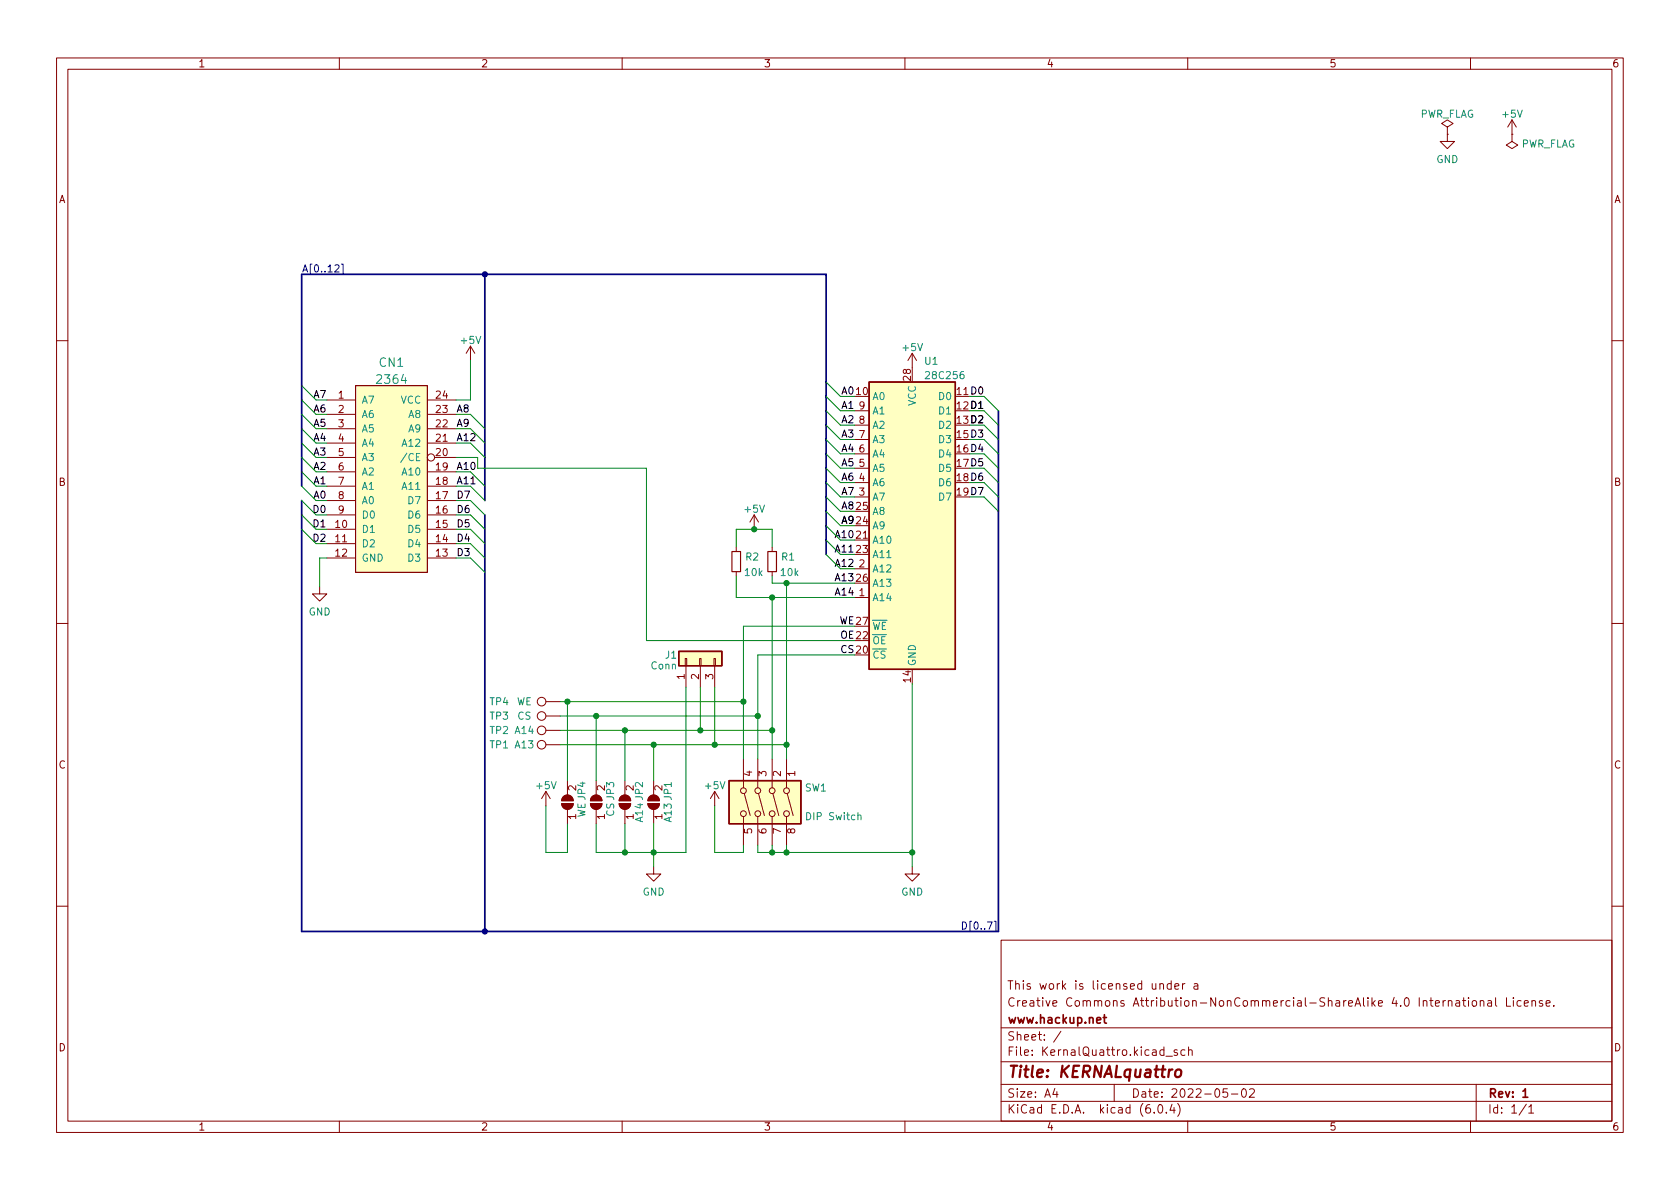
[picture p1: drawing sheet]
<svg xmlns="http://www.w3.org/2000/svg" width="297mm" height="210mm" viewBox="0 0 297 210" stroke-linecap="round" stroke-linejoin="round" font-family="sans-serif">
<g fill="none" stroke="#840000" stroke-width=".18">
<path d="M10 10.2h277v190.1h-277zM12 12.2h273v186.1h-273zM60 10.2v2M110 10.2v2M160 10.2v2M210 10.2v2M260 10.2v2M255.9 22.5l1-.7-1-.6-1 .6 1 .7v1.2M255.9 23.7h.1M255.9 23.7v1.3h1.3l-1.3 1.3-1.3-1.3h1.3M267.3 23.7v1.3l1.1 .6-1.1 .7-1-.7 1-.6M267.3 23.7h.1"/>
<path d="M267.3 21.2l-.7 1.3M267.3 21.2v2.5M267.3 21.2l.8 1.3M10 60.2h2M57.8 78.4h5.1M57.8 75.8h5.1M57.8 73.3h5.1M57.8 70.7h5.1M62.9 68.2h12.7v33h-12.7zM75.6 78.4h5M75.6 75.8h5M75.6 73.3h5"/>
<path d="M75.6 70.7h5M83.2 61.2l-.8 1.3M83.2 61.2v2.5M83.2 61.2l.7 1.3M151.1 77.7h2.6M151.1 75.2h2.6M151.1 72.6h2.6M161.3 62.5l-.8 1.2M161.3 62.5v2.5M161.3 62.5l.8 1.2M285 60.2h2M57.8 93.6h5.1"/>
<path d="M57.8 91.1h5.1M57.8 88.5h5.1M57.8 86h5.1M57.8 83.4h5.1M57.8 80.9h5.1M57.8 96.1h5.1M57.8 98.7h5.1M75.6 93.6h5M75.6 91.1h5M75.6 88.5h5M75.6 86h5M75.6 83.4h5"/>
<path d="M75.6 96.1h5M75.6 98.7h5M76.8 80.9h3.8M130.2 96.8v.7M133.3 91.1l-.7 1.2M133.3 91.1v2.5M133.3 91.1l.8 1.2M136.5 96.8v.7M151.1 95.5h2.6M151.1 87.9h2.6M151.1 85.3h2.6M151.1 82.8h2.6"/>
<path d="M151.1 80.3h2.6M10 110.2h2M56.5 103.8v1.2h1.3l-1.3 1.3-1.3-1.3h1.3M121.2 116.5h.2v1.2h-.2zM121.3 117.7v3.8M123.7 116.5h.3v1.2h-.3zM123.8 117.7v3.8M126.2 116.5h.3v1.2h-.3zM126.4 117.7v3.8M130.2 101.1v.7M136.5 101.1v.7M151.1 105.7h2.6"/>
<path d="M151.1 100.6h2.6M285 110.2h2M96.5 129.2h2.6M96.5 139.9l-.7 1.3M96.5 139.9v2.6M96.5 139.9l.8 1.3M96.5 124.1h2.6M96.5 126.6h2.6M96.5 131.7h2.6M100.3 138v2.6M105.4 138v2.6M110.5 138v2.6"/>
<path d="M115.6 138v2.6M126.4 139.9l-.8 1.3M126.4 139.9v2.6M126.4 139.9l.7 1.3M131.4 134.2v5.1M134 134.2v5.1M136.5 134.2v5.1M139.1 134.2v5.1M99.3 142.1h2a1.02 1.02 0 0 1-1 1 1.02 1.02 0 0 1-1-1zM99.6 140.9a1.02 1.02 0 0 1 1.1-.2 1.02 1.02 0 0 1 .6 .9h-2zM100.3 143.1v2.6M104.4 142.1h2a1.02 1.02 0 0 1-1 1 1.02 1.02 0 0 1-1-1z"/>
<path d="M104.7 140.9a1.02 1.02 0 0 1 1.1-.2 1.02 1.02 0 0 1 .6 .9h-2zM105.4 143.1v2.6M109.5 142.1h2a1.02 1.02 0 0 1-1 1 1.02 1.02 0 0 1-1-1zM109.8 140.9a1.02 1.02 0 0 1 1.1-.2 1.02 1.02 0 0 1 .6 .9h-2zM110.5 143.1v2.6M114.6 142.1h2a1.02 1.02 0 0 1-1 1 1.02 1.02 0 0 1-1-1zM114.9 140.9a1.02 1.02 0 0 1 1.1-.2 1.02 1.02 0 0 1 .6 .9h-2zM115.6 153.3v1.3h1.2l-1.2 1.2-1.3-1.2h1.3M115.6 143.1v2.6M131.4 144.4v5.1M131.6 140.3l1 3.9M134 144.4v5.1"/>
<path d="M134.1 140.3l1.1 3.9M136.5 144.4v5.1M136.7 140.3l1 3.9M139.1 144.4v5.1M139.2 140.3l1 3.9M161.3 153.3v1.3h1.3l-1.3 1.2-1.3-1.2h1.3M10 160.2h2M177 166.3h108v32h-108zM205.1 174.1l.2-.2 .3 .1 .1 .9M207.1 174l-.5-.1-.2 .3v.4l.1 .3h.6M207.1 173.4v1.5M207.7 174.4l.7-.1v-.3l-.5-.1-.2 .2 .1 .8h.6"/>
<path d="M209.1 173.9v1M209.5 173.9l-.3 .1-.1 .2M211.1 174h.6l.1 .9M211.8 174.3l-.5 .1a.29 .29 0 0 0-.2 .2 .29 .29 0 0 0 .2 .3h.5M257.4 177h.6l.1 .9M258.1 177.3l-.5 .1a.29 .29 0 0 0-.2 .2 .29 .29 0 0 0 .2 .3h.5M258.6 176.9h.5M258.8 176.4v1.3l.3 .2M259.6 176.4v.2M259.6 176.9v1M260.4 177l.4-.1 .3 .3v.4l-.3 .3h-.4l-.1-.3v-.4zM261.7 177.1l.2-.2 .4 .1 .1 .9"/>
<path d="M261.7 176.9v1M263.1 177h.5l.1 .9M263.7 177.3l-.5 .1a.29 .29 0 0 0-.2 .2 .29 .29 0 0 0 .2 .3h.5M264.4 176.4v1.3l.3 .2M266.4 176.4v1.5h.7M267.6 176.4v.2M267.6 176.9v1M268.9 177l-.4-.1-.3 .3v.4l.2 .3h.5M269.5 177.4l.7-.1-.1-.3-.4-.1-.2 .2 .1 .8h.5M270.9 177.1l.2-.2 .3 .1 .1 .9M270.9 176.9v1M272.7 177l-.3-.1-.2 .2v.3l.5 .1v.4h-.5"/>
<path d="M273.4 177.4l.7-.1-.1-.3-.4-.1-.2 .2v.8h.6M274.7 177.8v.1M285 160.2h2M60 198.3v2M110 198.3v2M160 198.3v2M177 194.8h108M177 191.8h108M177 187.8h108M177 181.8h108M186.5 192.5l-.4 1h1M186.9 193v1"/>
<path d="M187.6 182.4l-1.3 1.9M197 191.8v3M204.1 196.7v.1M204.9 195.4l.2-.1a.81 .81 0 0 1 .6 .7 .81 .81 0 0 1-.3 .8h-.2a.81 .81 0 0 1-.6-.6 .81 .81 0 0 1 .3-.8zM206.1 186.8h1.2M206.2 196.7v.1M207.2 195.3l-.3 1h.9M207.6 195.8v1M208.1 185.7l-.3-.1-.2 .2v.3l.5 .1v.4h-.5M208.2 195.1a1.72 1.72 0 0 1 0 2.3M209.5 185.7l-.4-.1-.3 .3v.4l.1 .3h.6M210 198.3v2"/>
<path d="M210.1 185.8l.3-.2 .3 .1 .1 .9M210.1 185.1v1.5M217 192.5h-.7l-.1 .7 .2-.1 .5 .1 .2 .2-.1 .5-.2 .1-.6-.1M217.7 193.5h1.2M219.7 192.6l.2-.1a.81 .81 0 0 1 .5 .7 .81 .81 0 0 1-.3 .8h-.1a.81 .81 0 0 1-.6-.6 .81 .81 0 0 1 .3-.8zM220.9 192.7l.6-.2 .2 .2 .1 .3-.9 1h.9M260 198.3v2M261 191.8v6.5M269.9 195.3l-1.3 1.9M270.3 195.8l.4-.5v1.5M270.3 196.8h.9"/>
<circle cx="76.2" cy="80.9" r=".63"/>
<circle cx="95.8" cy="126.6" r=".76"/>
<circle cx="95.8" cy="131.7" r=".76"/>
<circle cx="95.8" cy="129.2" r=".76"/>
<circle cx="95.8" cy="124.1" r=".76"/>
<circle cx="131.4" cy="139.8" r=".51"/>
<circle cx="134" cy="139.8" r=".51"/>
<circle cx="136.5" cy="139.8" r=".51"/>
<circle cx="139.1" cy="139.8" r=".51"/>
<circle cx="131.4" cy="143.9" r=".51"/>
<circle cx="134" cy="143.9" r=".51"/>
<circle cx="136.5" cy="143.9" r=".51"/>
<circle cx="139.1" cy="143.9" r=".51"/>
</g>
<path d="M195.1 179.9h.5M195.3 179.4v1.3l.3 .2M269.3 193l.4-.5v1.5M269.3 194h.8" fill="none" stroke="#840000" stroke-width=".3"/>
<path d="M207.9 189.3a.52 .52 0 0 1 .6-.2 .52 .52 0 0 1 .4 .4l-.1 .6a.55 .55 0 0 1-.5 .4 .55 .55 0 0 1-.5-.4z" fill="none" stroke="#840000" stroke-width=".4"/>
<g fill="#840000" stroke="#840000" stroke-width=".18">
<path d="M104.4 142.1h2a1.02 1.02 0 0 1-1 1 1.02 1.02 0 0 1-1-1z"/>
<path d="M104.7 140.9a1.02 1.02 0 0 1 1.1-.2 1.02 1.02 0 0 1 .6 .9h-2z"/>
<path d="M99.3 142.1h2a1.02 1.02 0 0 1-1 1 1.02 1.02 0 0 1-1-1z"/>
<path d="M99.6 140.9a1.02 1.02 0 0 1 1.1-.2 1.02 1.02 0 0 1 .6 .9h-2z"/>
<path d="M114.6 142.1h2a1.02 1.02 0 0 1-1 1 1.02 1.02 0 0 1-1-1z"/>
<path d="M114.9 140.9a1.02 1.02 0 0 1 1.1-.2 1.02 1.02 0 0 1 .6 .9h-2z"/>
<path d="M109.5 142.1h2a1.02 1.02 0 0 1-1 1 1.02 1.02 0 0 1-1-1z"/>
<path d="M109.8 140.9a1.02 1.02 0 0 1 1.1-.2 1.02 1.02 0 0 1 .6 .9h-2z"/>
</g>
<g fill="#ffffc2" stroke="#ffffc2" stroke-width=".18">
<path d="M128.9 138h12.7v7.7h-12.7z"/>
<path d="M120 115.2h7.6v2.5h-7.6z"/>
<path d="M153.7 67.6h15.2v50.8h-15.2z"/>
<path d="M62.9 68.2h12.7v33h-12.7z"/>
</g>
<path d="M153.7 67.6h15.2v50.8h-15.2zM120 115.2h7.6v2.5h-7.6zM128.9 138h12.7v7.7h-12.7z" fill="none" stroke="#840000" stroke-width=".25"/>
<path d="M71.9 80.1l-1.1 1.7M151.7 144.2l.2-.1 .3 .1v.8" fill="none" stroke="#008484" stroke-width=".18"/>
<path d="M129.4 97.5h1.5v3.6h-1.5zM135.8 97.5h1.5v3.6h-1.5z" fill="none" stroke="#840000" stroke-width=".2"/>
<path d="M59.2 46.9l.5-.1 .2 .4-.7 .9h.7M60.4 46.7h.3v1.8h-.3M170.2 163a.64 .64 0 0 1 .7 .7 .64 .64 0 0 1-.7 .6z" fill="none" stroke="#000084" stroke-width=".18"/>
<path d="M85.7 48.5v40M176.5 72.6v92.1h-123.2v-76.2M53.3 86v-37.5h92.7v49.5M85.7 91.1v73.6" fill="none" stroke="#000084" stroke-width=".3"/>
<g fill="none" stroke="#008400" stroke-width=".18">
<path d="M53.3 73.3l2.6 2.5M53.3 68.2l2.6 2.5M53.3 75.8l2.6 2.6M53.3 78.4l2.6 2.5M53.3 70.7l2.6 2.6M83.2 63.7v7h-2.6M83.2 75.8l2.5 2.6M83.2 78.4l2.5 2.5M83.2 73.3l2.5 2.5M146 77.7l2.6 2.6M146 75.2l2.6 2.5M146 72.6l2.6 2.6"/>
<path d="M146 70.1l2.6 2.5M146 67.6l2.6 2.5M171.4 72.6h2.6l2.5 2.6M174 75.2l2.5 2.5M174 77.7l2.5 2.6M174 70.1l2.5 2.5M53.3 83.4l2.6 2.6M53.3 80.9l2.6 2.5M53.3 93.6l2.6 2.5M53.3 88.5l2.6 2.6M53.3 91.1l2.6 2.5M53.3 86l2.6 2.5"/>
<path d="M57.8 98.7h-1.3v5.1M80.6 80.9h3.9v1.9h29.8v30.5h36.8M83.2 83.4l2.5 2.6M83.2 91.1l2.5 2.5M83.2 93.6l2.5 2.5M83.2 86l2.5 2.5M83.2 88.5l2.5 2.6M83.2 98.7l2.5 2.5M83.2 96.1l2.5 2.6M130.2 96.8v-3.2h6.3v3.2M146 82.8l2.6 2.5M146 98l2.6 2.6"/>
<path d="M146 93l2.6 2.5M146 85.3l2.6 2.6M146 95.5l2.6 2.5M146 90.4l2.6 2.6M146 87.9l2.6 2.5M146 80.3l2.6 2.5M174 82.8l2.5 2.5M174 80.3l2.5 2.5M174 87.9l2.5 2.5M174 85.3l2.5 2.6M130.2 101.8v3.9h20.9M136.5 101.8v1.3h14.6"/>
<path d="M136.5 105.7v28.5M139.1 103.1v31.1M151.1 115.8h-17.1v18.4M151.1 110.7h-19.7v23.5M99.1 131.7h40M99.1 124.1h32.3M99.1 129.2h37.4M99.1 126.6h34.9M100.3 124.1v13.9M105.4 126.6v11.4M110.5 129.2v8.8M115.6 131.7v6.3"/>
<path d="M121.3 121.5v29.2h-15.9v-5M123.8 121.5v7.7M126.4 121.5v10.2M161.3 120.9v32.4M96.5 142.5v8.2h3.8v-5M110.5 145.7v5M115.6 145.7v7.6M126.4 142.5v8.2h5v-1.2M134 149.5v1.2h27.3M136.5 149.5v1.2M139.1 149.5v1.2"/>
</g>
<g fill="#008400" stroke="#008400" stroke-width=".18">
<circle cx="134" cy="126.6" r=".46"/>
<circle cx="126.4" cy="131.7" r=".46"/>
<circle cx="123.8" cy="129.2" r=".46"/>
<circle cx="139.1" cy="103.1" r=".46"/>
<circle cx="136.5" cy="105.7" r=".46"/>
<circle cx="110.5" cy="150.7" r=".46"/>
<circle cx="131.4" cy="124.1" r=".46"/>
<circle cx="133.3" cy="93.6" r=".46"/>
<circle cx="136.5" cy="150.7" r=".46"/>
<circle cx="139.1" cy="131.7" r=".46"/>
<circle cx="136.5" cy="129.2" r=".46"/>
<circle cx="139.1" cy="150.7" r=".46"/>
<circle cx="161.3" cy="150.7" r=".46"/>
<circle cx="115.6" cy="150.7" r=".46"/>
<circle cx="105.4" cy="126.6" r=".46"/>
<circle cx="115.6" cy="131.7" r=".46"/>
<circle cx="100.3" cy="124.1" r=".46"/>
<circle cx="110.5" cy="129.2" r=".46"/>
</g>
<g fill="#000084" stroke="#000084" stroke-width=".18">
<circle cx="85.7" cy="48.5" r=".46"/>
<circle cx="85.7" cy="164.7" r=".46"/>
</g>
<text font-size="2.8" fill="#840000" x="178" y="190.6">Title: KERNALquattro</text>
<g font-size="2.1" fill="#008484">
<text x="67.1" y="64.9">CN1</text>
<text x="66.9" y="67.9">2364</text>
</g>
<g font-size="2.1" fill="#840000">
<text x="178" y="178">Creative Commons Attribution-NonCommercial-ShareAlike 4.0 International License.</text>
<text x="178" y="175">This work is licensed under a</text>
<text x="178" y="184">Sheet: /</text>
<text x="178" y="181">www.hackup.net</text>
<text x="178" y="186.7">File: KernalQuattro.kicad_sch</text>
<text x="178" y="196.9">KiCad E.D.A. kicad (6.0.4)</text>
<text x="178" y="194.1">Size: A4</text>
<text x="200" y="194.1">Date: 2022-05-02</text>
<text x="263" y="194.1">Rev: 1</text>
<text x="263" y="196.9">Id: 1/1</text>
</g>
<g font-size="1.8" fill="#840000">
<text x="35" y="11.9">1</text>
<text x="85" y="11.9">2</text>
<text x="135" y="11.9">3</text>
<text x="185" y="11.9">4</text>
<text x="235" y="11.9">5</text>
<text x="285" y="11.9">6</text>
<text x="10.3" y="35.9">A</text>
<text x="285.3" y="35.9">A</text>
<text x="59.8" y="70.5">1</text>
<text x="77.1" y="70.5">24</text>
<text x="151.4" y="69.8">10</text>
<text x="161" y="67.3" transform="rotate(-90 161 67.3)">28</text>
<text x="59.8" y="73">2</text>
<text x="59.8" y="75.6">3</text>
<text x="77.1" y="75.6">22</text>
<text x="77.1" y="73">23</text>
<text x="151.9" y="77.5">7</text>
<text x="151.9" y="74.9">8</text>
<text x="151.9" y="72.4">9</text>
<text x="59.8" y="78.1">4</text>
<text x="59.8" y="80.6">5</text>
<text x="59.8" y="83.2">6</text>
<text x="77.1" y="83.2">19</text>
<text x="77.1" y="80.6">20</text>
<text x="77.1" y="78.1">21</text>
<text x="151.9" y="82.5">5</text>
<text x="151.9" y="80">6</text>
<text x="10.3" y="85.9">B</text>
<text x="59.8" y="85.7">7</text>
<text x="59.8" y="88.3">8</text>
<text x="77.1" y="88.3">17</text>
<text x="77.1" y="85.7">18</text>
<text x="151.9" y="87.6">3</text>
<text x="151.9" y="85.1">4</text>
<text x="285.3" y="85.9">B</text>
<text x="59.3" y="93.3">10</text>
<text x="59.3" y="95.9">11</text>
<text x="59.8" y="90.8">9</text>
<text x="77.1" y="93.3">15</text>
<text x="77.1" y="90.8">16</text>
<text x="77.1" y="95.9">14</text>
<text x="151.4" y="95.2">21</text>
<text x="151.4" y="92.7">24</text>
<text x="151.4" y="90.2">25</text>
<text x="59.3" y="98.4">12</text>
<text x="77.1" y="98.4">13</text>
<text x="151.4" y="97.8">23</text>
<text x="151.9" y="100.3">2</text>
<text x="151.4" y="102.9">26</text>
<text x="151.9" y="105.4">1</text>
<text x="121" y="120.1" transform="rotate(-90 121 120.1)">1</text>
<text x="123.6" y="120.1" transform="rotate(-90 123.6 120.1)">2</text>
<text x="126.1" y="120.1" transform="rotate(-90 126.1 120.1)">3</text>
<text x="161" y="120.6" transform="rotate(-90 161 120.6)">14</text>
<text x="10.3" y="135.9">C</text>
<text x="133" y="137.3" transform="rotate(-90 133 137.3)">4</text>
<text x="135.5" y="137.3" transform="rotate(-90 135.5 137.3)">3</text>
<text x="138" y="137.3" transform="rotate(-90 138 137.3)">2</text>
<text x="140.6" y="137.3" transform="rotate(-90 140.6 137.3)">1</text>
<text x="285.3" y="135.9">C</text>
<text x="101.9" y="139.8" transform="rotate(-90 101.9 139.8)">2</text>
<text x="106.9" y="139.8" transform="rotate(-90 106.9 139.8)">2</text>
<text x="112" y="139.8" transform="rotate(-90 112 139.8)">2</text>
<text x="117.1" y="139.8" transform="rotate(-90 117.1 139.8)">2</text>
<text x="101.9" y="144.9" transform="rotate(-90 101.9 144.9)">1</text>
<text x="106.9" y="144.9" transform="rotate(-90 106.9 144.9)">1</text>
<text x="112" y="144.9" transform="rotate(-90 112 144.9)">1</text>
<text x="117.1" y="144.9" transform="rotate(-90 117.1 144.9)">1</text>
<text x="133" y="147.4" transform="rotate(-90 133 147.4)">5</text>
<text x="135.5" y="147.4" transform="rotate(-90 135.5 147.4)">6</text>
<text x="138" y="147.4" transform="rotate(-90 138 147.4)">7</text>
<text x="140.6" y="147.4" transform="rotate(-90 140.6 147.4)">8</text>
<text x="10.3" y="185.9">D</text>
<text x="285.3" y="185.9">D</text>
<text x="35" y="199.9">1</text>
<text x="85" y="199.9">2</text>
<text x="135" y="199.9">3</text>
<text x="185" y="199.9">4</text>
<text x="235" y="199.9">5</text>
<text x="285" y="199.9">6</text>
</g>
<g font-size="1.8" fill="#008484">
<text x="250.9" y="20.8">PWR_FLAG</text>
<text x="265.7" y="20.8">+5V</text>
<text x="253.9" y="28.8">GND</text>
<text x="268.8" y="26.1">PWR_FLAG</text>
<text x="81.6" y="60.8">+5V</text>
<text x="159.7" y="62.1">+5V</text>
<text x="163.5" y="64.5">U1</text>
<text x="63.9" y="71.4">A7</text>
<text x="70.8" y="71.4">VCC</text>
<text x="154.2" y="70.7">A0</text>
<text x="161.9" y="71.8" transform="rotate(-90 161.9 71.8)">VCC</text>
<text x="164" y="67">28C256</text>
<text x="166.1" y="70.7">D0</text>
<text x="63.9" y="73.9">A6</text>
<text x="63.9" y="76.4">A5</text>
<text x="72.3" y="76.4">A9</text>
<text x="72.3" y="73.9">A8</text>
<text x="154.2" y="75.8">A2</text>
<text x="154.2" y="73.3">A1</text>
<text x="166.1" y="73.3">D1</text>
<text x="166.1" y="75.8">D2</text>
<text x="63.9" y="79">A4</text>
<text x="63.9" y="81.5">A3</text>
<text x="71.3" y="79">A12</text>
<text x="71.6" y="81.5">/CE</text>
<text x="154.2" y="83.4">A5</text>
<text x="154.2" y="80.9">A4</text>
<text x="154.2" y="78.4">A3</text>
<text x="166.1" y="78.4">D3</text>
<text x="166.1" y="80.9">D4</text>
<text x="166.1" y="83.4">D5</text>
<text x="63.9" y="84.1">A2</text>
<text x="63.9" y="86.6">A1</text>
<text x="63.9" y="89.1">A0</text>
<text x="71.3" y="86.6">A11</text>
<text x="71.3" y="84.1">A10</text>
<text x="72.3" y="89.1">D7</text>
<text x="154.2" y="88.5">A7</text>
<text x="154.2" y="86">A6</text>
<text x="166.1" y="86">D6</text>
<text x="166.1" y="88.5">D7</text>
<text x="63.9" y="94.2">D1</text>
<text x="63.9" y="91.7">D0</text>
<text x="72.3" y="94.2">D5</text>
<text x="72.3" y="91.7">D6</text>
<text x="131.8" y="90.7">+5V</text>
<text x="154.2" y="93.6">A9</text>
<text x="154.2" y="91.1">A8</text>
<text x="63.9" y="96.8">D2</text>
<text x="63.9" y="99.3">GND</text>
<text x="72.3" y="99.3">D3</text>
<text x="72.3" y="96.8">D4</text>
<text x="131.8" y="101.8">10k</text>
<text x="131.9" y="99.1">R2</text>
<text x="138.1" y="101.8">10k</text>
<text x="138.2" y="99.1">R1</text>
<text x="154.2" y="101.2">A12</text>
<text x="154.2" y="96.1">A10</text>
<text x="154.2" y="98.7">A11</text>
<text x="154.2" y="106.3">A14</text>
<text x="154.2" y="103.8">A13</text>
<text x="54.5" y="108.8">GND</text>
<text x="154.2" y="113.9">~{OE}</text>
<text x="154.2" y="111.4">~{WE}</text>
<text x="115.1" y="118.4">Conn</text>
<text x="117.7" y="116.5">J1</text>
<text x="154.2" y="116.5">~{CS}</text>
<text x="161.9" y="117.9" transform="rotate(-90 161.9 117.9)">GND</text>
<text x="86.6" y="124.7">TP4</text>
<text x="91.3" y="124.7">WE</text>
<text x="86.6" y="129.8">TP2 A14</text>
<text x="86.6" y="127.2">TP3</text>
<text x="91.5" y="127.2">CS</text>
<text x="86.6" y="132.3">TP1 A13</text>
<text x="94.9" y="139.5">+5V</text>
<text x="124.8" y="139.5">+5V</text>
<text x="142.3" y="139.9">SW1</text>
<text x="103.5" y="144.7" transform="rotate(-90 103.5 144.7)">WE JP4</text>
<text x="108.6" y="144.4" transform="rotate(-90 108.6 144.4)">CS JP3</text>
<text x="113.7" y="145.3" transform="rotate(-90 113.7 145.3)">A14 JP2</text>
<text x="118.7" y="145.3" transform="rotate(-90 118.7 145.3)">A13 JP1</text>
<text x="142.9" y="145">DIP Switch</text>
<text x="113.6" y="158.4">GND</text>
<text x="159.3" y="158.4">GND</text>
</g>
<g font-size="1.8" fill="#000084">
<text x="53.3" y="48.2">A[0..12]</text>
<text x="171.1" y="164.4">D[0..7]</text>
</g>
<g font-size="1.8" fill="#008400">
<text x="55.5" y="70.4">A7</text>
<text x="148.9" y="69.7">A0</text>
<text x="169.2" y="69.8">11D0</text>
<text x="55.5" y="75.5">A5</text>
<text x="55.5" y="72.9">A6</text>
<text x="80.6" y="72.9">A8</text>
<text x="80.6" y="75.5">A9</text>
<text x="148.9" y="77.4">A3</text>
<text x="148.9" y="72.3">A1</text>
<text x="148.9" y="74.8">A2</text>
<text x="169.2" y="74.9">13D2</text>
<text x="169.2" y="77.5">15D3</text>
<text x="55.5" y="78">A4</text>
<text x="55.5" y="80.5">A3</text>
<text x="55.5" y="83.1">A2</text>
<text x="80.6" y="78">A12</text>
<text x="80.6" y="83.1">A10</text>
<text x="148.9" y="82.4">A5</text>
<text x="148.9" y="79.9">A4</text>
<text x="169.2" y="80">16D4</text>
<text x="169.2" y="82.5">17D5</text>
<text x="55.5" y="85.6">A1</text>
<text x="55.5" y="88.2">A0</text>
<text x="80.6" y="85.6">A11</text>
<text x="80.6" y="88.2">D7</text>
<text x="148.9" y="85">A6</text>
<text x="148.9" y="87.5">A7</text>
<text x="169.2" y="85.1">18D6</text>
<text x="169.2" y="87.6">19D7</text>
<text x="55.5" y="93.2">D1</text>
<text x="55.5" y="90.7">D0</text>
<text x="55.5" y="95.8">D2</text>
<text x="80.6" y="93.2">D5</text>
<text x="80.6" y="90.7">D6</text>
<text x="80.6" y="95.8">D4</text>
<text x="147.9" y="95.1">A10</text>
<text x="148.9" y="92.6">A9</text>
<text x="148.9" y="90.1">A8</text>
<text x="80.6" y="98.3">D3</text>
<text x="147.9" y="97.7">A11</text>
<text x="147.9" y="100.2">A12</text>
</g>
<g font-size="1.8">
<text x="169.2" y="72.4">12D1</text>
<text x="147.9" y="105.3">A14</text>
<text x="147.9" y="102.8">A13</text>
<text x="148.3" y="110.4">WE27</text>
<text x="148.6" y="112.9">OE22</text>
<text x="148.7" y="115.5">CS20</text>
</g>
</svg>
